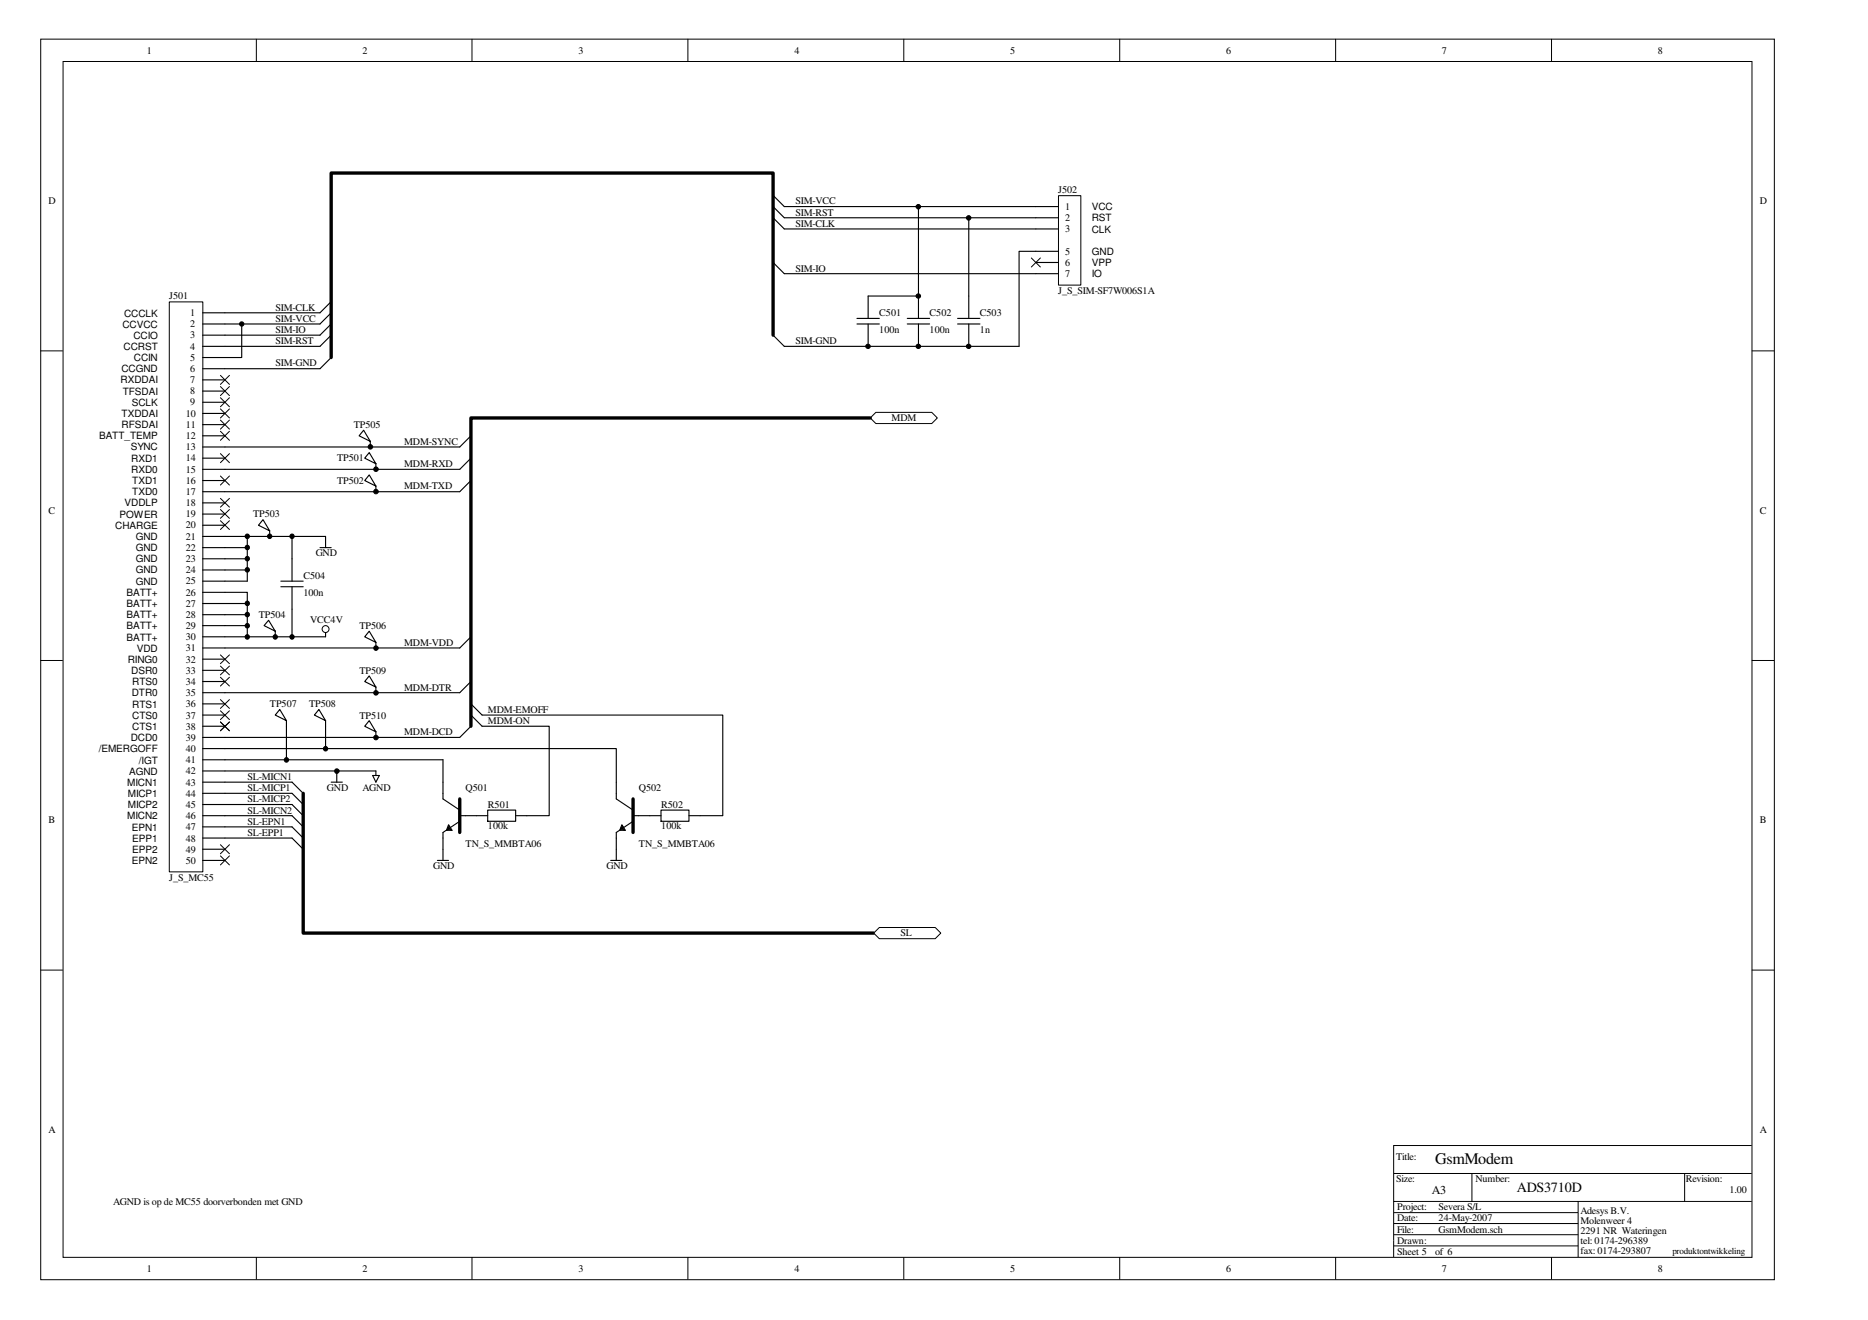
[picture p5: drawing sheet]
<svg xmlns="http://www.w3.org/2000/svg" width="297mm" height="210mm" viewBox="0 0 297 210" stroke-linecap="round" stroke-linejoin="round" font-family="sans-serif">
<g fill="none" stroke="#000" stroke-width=".16">
<path d="M6.5 6.2h275.6v197.3h-275.6zM10 9.8h268.6v190.1h-268.6zM40.8 6.2v3.5M75.1 6.2v3.5M109.4 6.2v3.5M143.7 6.2v3.5M178.1 6.2v3.5M212.4 6.2v3.5M246.7 6.2v3.5M6.4 55.8h3.6M35 59.7l1.5 1.4M36.5 59.7l-1.5 1.4"/>
<path d="M164 41l1.4 1.5M165.4 41l-1.4 1.5M278.5 55.8h3.6M35 68.6l1.5 1.4M35 79.2l1.5 1.4M35 61.5l1.5 1.4M35 63.2l1.5 1.5M35 65l1.5 1.5M35 66.8l1.5 1.4M35 72.1l1.5 1.5M35 75.7l1.5 1.4M36.5 68.6l-1.5 1.4"/>
<path d="M36.5 79.2l-1.5 1.4M36.5 61.5l-1.5 1.4M36.5 63.2l-1.5 1.5M36.5 65l-1.5 1.5M36.5 66.8l-1.5 1.4M36.5 72.1l-1.5 1.5M36.5 75.7l-1.5 1.4M35 81l1.5 1.4M35 82.8l1.5 1.4M36.5 81l-1.5 1.4M36.5 82.8l-1.5 1.4M6.4 105h3.6"/>
<path d="M278.5 105h3.6M35 134.3l1.5 1.5M35 136.1l1.5 1.4M36.5 134.3l-1.5 1.5M36.5 136.1l-1.5 1.4M6.4 154.3h3.6M278.5 154.3h3.6M40.8 199.9v3.6M75.1 199.9v3.6M109.4 199.9v3.6M143.7 199.9v3.6M178.1 199.9v3.6"/>
<path d="M212.4 199.9v3.6M221.6 198.1h29.3M221.6 196.3h29.3M221.6 194.6h29.3M221.6 186.6h56.9M221.6 192.8h29.3M234.1 186.6v4.5M246.7 199.9v3.6M250.9 191.1v8.8M267.9 186.6v4.5M278.5 191.1h-56.9v8.8M278.5 182.2h-56.9v8.9"/>
<circle cx="51.8" cy="100" r=".55"/>
</g>
<g fill="none" stroke="#000" stroke-width=".18">
<path d="M122.9 34.6l1.8 1.8h40M122.9 32.9l1.8 1.7h40M122.9 31.1l1.8 1.8h40M146 32.9v14.2h-8M154 34.6v12.5M164.7 40h-2.7v15.1M52.7 48l-1.8 1.7h-15.1M52.7 49.7l-1.8 1.8h-15.1M52.7 51.5l-1.8 1.8h-15.1M52.7 53.3l-1.8 1.8h-15.1M122.9 41.7l1.8 1.8h40M35.8 71.1h37.3"/>
<path d="M35.8 74.6h37.3M35.8 78.2h37.3M35.8 85.3h3.5v7.1h-3.5M35.8 94.2h3.5v7.1M35.8 90.6h3.5M35.8 88.9h3.5M35.8 87.1h3.5M35.8 99.5h3.5M35.8 97.7h3.5M35.8 96h3.5M39.3 85.3h12.5v1.8M50.9 87.1h1.8"/>
<path d="M35.8 103h37.3M35.8 110.2h37.3M51.8 100.6v.7h-16M35.8 124.4h10.6M35.8 126.2h10.6M35.8 131.5h10.6M35.8 133.3h10.6M35.8 120.8h34.6M59.3 123.3h1l-.5 1.1zM59.8 122.6v.7M69.6 136.8h1.7M70.4 135v1.8"/>
</g>
<path d="M122.9 53.3v-25.8h-70.2v29.4" fill="none" stroke="#000" stroke-width=".53"/>
<path d="M138.4 66.5l.9-.9h8.9l.9 .9-.9 .9h-8.9z" fill-rule="evenodd" fill="#fff"/>
<path d="M138.4 66.5l.9-.9h8.9l.9 .9-.9 .9h-8.9zM35 104.1l1.5 1.4M35 105.9l1.5 1.4M35 111.3l1.5 1.3M35 114.8l1.5 1.4M36.5 104.1l-1.5 1.4M36.5 105.9l-1.5 1.4M36.5 111.3l-1.5 1.3M36.5 114.8l-1.5 1.4" fill="none" stroke="#000" stroke-width=".16"/>
<g fill="none" stroke="#000" stroke-width=".18">
<path d="M74.9 76.4l-1.8 1.8M74.9 72.9l-1.8 1.7M74.9 69.3l-1.8 1.8M35.8 119h62.2v5.4M74.9 113.7l1.8 1.8h10.6v14.2h-3.5M74.9 111.9l1.8 1.8h38.2v16h-3.6M74.9 115.5l-1.8 1.8h-37.3M74.9 108.4l-1.8 1.8M74.9 101.3l-1.8 1.7M46.4 124.4l1.8 1.8M46.4 126.2l1.8 1.7M46.4 131.5l1.8 1.8"/>
<path d="M46.4 133.3l1.8 1.7M70.4 120.8v3.6M97.1 136.8h1.8M98 135v1.8"/>
</g>
<path d="M138.4 66.5h-63.5v49M48.2 126.2v22.2h90.7" fill="none" stroke="#000" stroke-width=".53"/>
<path d="M138.9 148.4l.9-.9h8.9l.9 .9-.9 .9h-8.9z" fill-rule="evenodd" fill="#fff"/>
<g fill="none" stroke="#000" stroke-width=".16">
<path d="M138.9 148.4l.9-.9h8.9l.9 .9-.9 .9h-8.9z"/>
<circle cx="39.3" cy="88.8" r=".35"/>
<circle cx="39.3" cy="90.6" r=".35"/>
<circle cx="39.3" cy="87.1" r=".35"/>
<circle cx="39.3" cy="95.9" r=".35"/>
<circle cx="39.3" cy="99.5" r=".35"/>
<circle cx="39.3" cy="97.7" r=".35"/>
</g>
<g fill="none" stroke="#000" stroke-width=".18">
<path d="M144.3 50.6h3.5M144.3 51.5h3.5M146 47.1v3.5M146 51.5v3.6M152.3 50.6h3.5M152.3 51.5h3.5M154 47.1v3.5M154 51.5v3.6M35.8 129.7h10.6l1.8 1.8M35.8 127.9h10.6l1.8 1.8M75.8 129.7h1.8M77.6 128.8h4.4v1.8h-4.4z"/>
<path d="M82 129.7h1.8M103.3 129.7h1.8M105.1 128.8h4.5v1.8h-4.5zM109.6 129.7h1.7"/>
</g>
<g fill="#000">
<circle cx="39.3" cy="88.8" r=".35"/>
<circle cx="39.3" cy="90.6" r=".35"/>
<circle cx="39.3" cy="87.1" r=".35"/>
<circle cx="39.3" cy="95.9" r=".35"/>
<circle cx="39.3" cy="99.5" r=".35"/>
<circle cx="39.3" cy="97.7" r=".35"/>
</g>
<path d="M27 48h5.3v90.6h-5.3z" fill="#fff"/>
<g fill="none" stroke="#000" stroke-width=".16">
<path d="M26.9 48h5.4v90.6h-5.4z"/>
<circle cx="146" cy="32.9" r=".36"/>
<circle cx="154" cy="34.6" r=".36"/>
<circle cx="38.4" cy="51.5" r=".35"/>
<circle cx="146" cy="47.1" r=".35"/>
<circle cx="146" cy="55.1" r=".35"/>
<circle cx="154" cy="55.1" r=".35"/>
</g>
<g fill="none" stroke="#000" stroke-width=".18">
<path d="M32.2 49.7h3.6M32.2 51.5h3.6M32.2 53.3h3.6M32.2 55.1h3.6M38.4 51.5v5.4h-6.2M52.7 56.9l-1.8 1.7h-18.7M122.9 53.3l1.8 1.8h37.3M32.2 60.4h3.6M32.2 62.2h3.6M32.2 64h3.6M32.2 65.7h3.6M32.2 67.5h3.6"/>
<path d="M32.2 69.3h3.6M32.2 71.1h3.6M32.2 72.9h3.6M32.2 74.6h3.6M32.2 76.4h3.6M32.2 78.2h3.6M32.2 80h3.6M32.2 81.7h3.6M32.2 83.5h3.6M32.2 85.3h3.6M32.2 87.1h3.6M32.2 88.9h3.6"/>
<path d="M32.2 90.6h3.6M32.2 92.4h3.6M32.2 94.2h3.6M32.2 96h3.6M32.2 97.7h3.6M32.2 99.5h3.6M32.2 101.3h3.6M32.2 103h3.6M32.2 104.8h3.6M32.2 106.6h3.6M32.2 108.4h3.6M32.2 110.2h3.6"/>
<path d="M32.2 111.9h3.6M32.2 113.7h3.6M32.2 115.5h3.6M32.2 117.3h3.6M32.2 119h3.6M32.2 120.8h3.6M32.2 122.6h3.6M32.2 124.4h3.6M32.2 126.2h3.6M32.2 127.9h3.6M32.2 129.7h3.6M32.2 131.5h3.6"/>
<path d="M32.2 133.3h3.6M32.2 135h3.6M32.2 136.8h3.6M70.4 124.4v2.6l2.7 1.8M71.2 131.7h.1l-.1 .2M71.3 131.1l.6 .9h-.9zM71.3 131.3l.2 .2M71.7 131.9h-.4v-.4l.4 .5M73.1 129.7h2.7M73.1 130.6l-2.7 1.8v2.6M98 124.4v2.6l2.7 1.8M98.7 131.7h.2l-.2 .2"/>
<path d="M98.9 131.1l.5 .9h-.9zM98.9 131.3l.2 .2M99.3 131.9h-.4v-.4l.4 .5M100.7 129.7h2.6M100.7 130.6l-2.7 1.8v2.6"/>
</g>
<g fill="#000">
<circle cx="146" cy="32.9" r=".36"/>
<circle cx="154" cy="34.6" r=".36"/>
<circle cx="38.4" cy="51.5" r=".35"/>
<circle cx="146" cy="47.1" r=".35"/>
<circle cx="146" cy="55.1" r=".35"/>
<circle cx="154" cy="55.1" r=".35"/>
</g>
<path d="M73.1 127v5.4M100.7 127v5.4" fill="none" stroke="#000" stroke-width=".53"/>
<path d="M168.4 31.2h3.5v14.1h-3.5z" fill="#fff"/>
<g fill="none" stroke="#000" stroke-width=".16">
<path d="M168.3 31.1h3.6v14.2h-3.6zM35 114.8l1.5 1.4M35 113l1.5 1.4M35 107.7l1.5 1.4M36.5 114.8l-1.5 1.4M36.5 113l-1.5 1.4M36.5 107.7l-1.5 1.4"/>
<circle cx="138" cy="55.1" r=".35"/>
<circle cx="58.9" cy="71.1" r=".37"/>
<circle cx="59.8" cy="74.6" r=".37"/>
<circle cx="59.8" cy="78.2" r=".37"/>
<circle cx="39.3" cy="85.3" r=".35"/>
<circle cx="42.9" cy="85.3" r=".35"/>
<circle cx="46.4" cy="85.3" r=".35"/>
<circle cx="39.3" cy="101.3" r=".35"/>
<circle cx="43.8" cy="101.3" r=".35"/>
<circle cx="46.4" cy="101.3" r=".35"/>
<circle cx="51.8" cy="119.1" r=".35"/>
<circle cx="59.8" cy="103.1" r=".37"/>
<circle cx="59.8" cy="117.3" r=".37"/>
<circle cx="59.8" cy="110.2" r=".37"/>
<circle cx="45.5" cy="120.8" r=".35"/>
<circle cx="53.6" cy="122.6" r=".37"/>
</g>
<g fill="none" stroke="#000" stroke-width=".18">
<path d="M164.7 32.9h3.6M164.7 34.6h3.6M164.7 36.4h3.6M164.7 40h3.6M136.3 50.6h3.5M136.3 51.5h3.5M138 47.1v3.5M138 51.5v3.6M164.7 41.7h3.6M164.7 43.5h3.6M57.8 68.4l1.1 1.8-1.8-.9zM58.7 75.5l1.1 1.8-1.8-.9z"/>
<path d="M58.7 72l1.1 1.7-1.8-.8zM58.9 70.2v.9M59.8 73.7v.9M59.8 77.3v.9M41.8 82.6l1.1 1.8-1.8-.9zM42.7 98.6l1.1 1.8-1.8-.9zM42.9 84.4v.9M44.7 92.4h3.5M44.7 93.3h3.5M46.4 85.3v7.1M46.4 93.3v8M43.8 100.4v.9"/>
<path d="M44.5 112.8l1 1.8-1.7-.9zM45.5 114.6v6.2M50.7 112.8l1.1 1.8-1.8-.9zM51.8 114.6v4.4M58.7 100.4l1.1 1.8-1.8-.9zM58.7 107.5l1.1 1.8-1.8-.9zM58.7 114.6l1.1 1.8-1.8-.9zM59.8 102.2v.8M59.8 109.3v.9M59.8 116.4v.9M35.8 122.6h24M52.7 124.4h1.7"/>
<path d="M53.5 122.6v1.8"/>
</g>
<g fill="#000">
<circle cx="138" cy="55.1" r=".35"/>
<circle cx="58.9" cy="71.1" r=".37"/>
<circle cx="59.8" cy="74.6" r=".37"/>
<circle cx="59.8" cy="78.2" r=".37"/>
<circle cx="39.3" cy="85.3" r=".35"/>
<circle cx="42.9" cy="85.3" r=".35"/>
<circle cx="46.4" cy="85.3" r=".35"/>
<circle cx="39.3" cy="101.3" r=".35"/>
<circle cx="43.8" cy="101.3" r=".35"/>
<circle cx="46.4" cy="101.3" r=".35"/>
<circle cx="51.8" cy="119.1" r=".35"/>
<circle cx="59.8" cy="103.1" r=".37"/>
<circle cx="59.8" cy="117.3" r=".37"/>
<circle cx="59.8" cy="110.2" r=".37"/>
<circle cx="45.5" cy="120.8" r=".35"/>
<circle cx="53.6" cy="122.6" r=".37"/>
</g>
<text font-size="2.6" x="228.2" y="185.1">GsmModem</text>
<text font-size="2.2" x="241.2" y="189.6">ADS3710D</text>
<text font-size="1.9" x="227.7" y="189.9">A3</text>
<g font-size="1.6">
<text x="23.3" y="8.5">1</text>
<text x="57.7" y="8.5">2</text>
<text x="92" y="8.5">3</text>
<text x="126.3" y="8.5">4</text>
<text x="160.7" y="8.5">5</text>
<text x="195" y="8.5">6</text>
<text x="229.3" y="8.5">7</text>
<text x="263.6" y="8.5">8</text>
<text x="7.7" y="32.5">D</text>
<text x="126.5" y="32.5">SIM-VCC</text>
<text x="126.5" y="34.3">SIM-RST</text>
<text x="168.3" y="30.7">J502</text>
<text x="169.4" y="33.4">1</text>
<text x="169.4" y="35.2">2</text>
<text x="173.6" y="33.4">VCC</text>
<text x="173.6" y="35.2">RST</text>
<text x="279.8" y="32.5">D</text>
<text x="126.5" y="36.1">SIM-CLK</text>
<text x="169.4" y="37">3</text>
<text x="169.4" y="40.5">5</text>
<text x="173.6" y="37">CLK</text>
<text x="173.6" y="40.6">GND</text>
<text x="26.9" y="47.6">J501</text>
<text x="126.5" y="43.2">SIM-IO</text>
<text x="168.3" y="46.7">J_S_SIM-SF7W006S1A</text>
<text x="169.4" y="42.3">6</text>
<text x="169.4" y="44.1">7</text>
<text x="173.6" y="42.3">VPP</text>
<text x="173.6" y="44.1">IO</text>
<text x="19.5" y="52.1">CCVCC</text>
<text x="19.7" y="50.3">CCCLK</text>
<text x="21.2" y="53.8">CCIO</text>
<text x="30.3" y="50.3">1</text>
<text x="30.3" y="52.1">2</text>
<text x="30.3" y="53.8">3</text>
<text x="43.8" y="49.4">SIM-CLK</text>
<text x="43.8" y="51.2">SIM-VCC</text>
<text x="43.8" y="52.9">SIM-IO</text>
<text x="139.8" y="50.3">C501</text>
<text x="139.8" y="52.9">100n</text>
<text x="147.8" y="50.3">C502</text>
<text x="147.8" y="52.9">100n</text>
<text x="155.8" y="50.3">C503</text>
<text x="155.8" y="52.9">1n</text>
<text x="19.3" y="59.2">CCGND</text>
<text x="19.6" y="55.6">CCRST</text>
<text x="21.3" y="57.4">CCIN</text>
<text x="30.3" y="55.6">4</text>
<text x="30.3" y="57.4">5</text>
<text x="30.3" y="59.1">6</text>
<text x="43.8" y="58.3">SIM-GND</text>
<text x="43.8" y="54.7">SIM-RST</text>
<text x="126.5" y="54.7">SIM-GND</text>
<text x="19.2" y="61">RXDDAI</text>
<text x="19.5" y="62.7">TFSDAI</text>
<text x="21" y="64.5">SCLK</text>
<text x="30.3" y="60.9">7</text>
<text x="30.3" y="62.7">8</text>
<text x="30.3" y="64.5">9</text>
<text x="15.7" y="69.8">BATT_TEMP</text>
<text x="19.3" y="66.3">TXDDAI</text>
<text x="19.3" y="68.1">RFSDAI</text>
<text x="20.8" y="71.6">SYNC</text>
<text x="29.5" y="66.3">10</text>
<text x="29.5" y="68">11</text>
<text x="29.5" y="69.8">12</text>
<text x="29.5" y="71.6">13</text>
<text x="56.3" y="68">TP505</text>
<text x="64.3" y="70.7">MDM-SYNC</text>
<text x="141.8" y="67">MDM</text>
<text x="20.9" y="73.4">RXD1</text>
<text x="20.9" y="75.2">RXD0</text>
<text x="21" y="77">TXD1</text>
<text x="29.5" y="73.4">14</text>
<text x="29.5" y="75.1">15</text>
<text x="29.5" y="76.9">16</text>
<text x="53.6" y="76.9">TP502</text>
<text x="53.6" y="73.4">TP501</text>
<text x="64.3" y="74.3">MDM-RXD</text>
<text x="64.3" y="77.8">MDM-TXD</text>
<text x="7.7" y="81.7">C</text>
<text x="19" y="82.3">POWER</text>
<text x="19.8" y="80.5">VDDLP</text>
<text x="21" y="78.7">TXD0</text>
<text x="29.5" y="78.7">17</text>
<text x="29.5" y="80.5">18</text>
<text x="29.5" y="82.3">19</text>
<text x="40.3" y="82.3">TP503</text>
<text x="279.8" y="81.7">C</text>
<text x="18.3" y="84.1">CHARGE</text>
<text x="21.6" y="85.9">GND</text>
<text x="21.6" y="87.6">GND</text>
<text x="21.6" y="89.4">GND</text>
<text x="29.5" y="84">20</text>
<text x="29.5" y="85.8">21</text>
<text x="29.5" y="87.6">22</text>
<text x="29.5" y="89.4">23</text>
<text x="50.2" y="88.5">GND</text>
<text x="20.1" y="94.7">BATT+</text>
<text x="21.6" y="91.2">GND</text>
<text x="21.6" y="93">GND</text>
<text x="29.5" y="91.1">24</text>
<text x="29.5" y="92.9">25</text>
<text x="29.5" y="94.7">26</text>
<text x="48.3" y="92">C504</text>
<text x="48.3" y="94.7">100n</text>
<text x="20.1" y="96.5">BATT+</text>
<text x="20.1" y="98.3">BATT+</text>
<text x="20.1" y="100.1">BATT+</text>
<text x="20.1" y="101.9">BATT+</text>
<text x="29.5" y="96.5">27</text>
<text x="29.5" y="98.3">28</text>
<text x="29.5" y="100">29</text>
<text x="29.5" y="101.8">30</text>
<text x="41.1" y="98.3">TP504</text>
<text x="49.3" y="99.1">VCC4V</text>
<text x="57.1" y="100">TP506</text>
<text x="20.3" y="105.4">RING0</text>
<text x="20.9" y="107.2">DSR0</text>
<text x="21.8" y="103.6">VDD</text>
<text x="29.5" y="103.6">31</text>
<text x="29.5" y="105.4">32</text>
<text x="29.5" y="107.1">33</text>
<text x="57.1" y="107.1">TP509</text>
<text x="64.3" y="102.7">MDM-VDD</text>
<text x="21" y="110.7">DTR0</text>
<text x="21" y="109">RTS0</text>
<text x="21" y="112.5">RTS1</text>
<text x="29.5" y="108.9">34</text>
<text x="29.5" y="110.7">35</text>
<text x="29.5" y="112.5">36</text>
<text x="42.9" y="112.5">TP507</text>
<text x="49.1" y="112.5">TP508</text>
<text x="64.3" y="109.8">MDM-DTR</text>
<text x="77.6" y="113.4">MDM-EMOFF</text>
<text x="15.7" y="119.6">/EMERGOFF</text>
<text x="20.8" y="117.9">DCD0</text>
<text x="21" y="114.3">CTS0</text>
<text x="21" y="116.1">CTS1</text>
<text x="29.5" y="114.3">37</text>
<text x="29.5" y="116">38</text>
<text x="29.5" y="117.8">39</text>
<text x="29.5" y="119.6">40</text>
<text x="57.1" y="114.3">TP510</text>
<text x="64.3" y="116.9">MDM-DCD</text>
<text x="77.6" y="115.1">MDM-ON</text>
<text x="20.2" y="125">MICN1</text>
<text x="20.5" y="123.2">AGND</text>
<text x="22.1" y="121.4">/IGT</text>
<text x="29.5" y="121.4">41</text>
<text x="29.5" y="123.1">42</text>
<text x="29.5" y="124.9">43</text>
<text x="39.4" y="124">SL-MICN1</text>
<text x="39.4" y="125.8">SL-MICP1</text>
<text x="52" y="125.8">GND</text>
<text x="57.7" y="125.8">AGND</text>
<text x="74" y="125.8">Q501</text>
<text x="101.6" y="125.8">Q502</text>
<text x="7.7" y="130.9">B</text>
<text x="20.2" y="130.3">MICN2</text>
<text x="20.3" y="126.7">MICP1</text>
<text x="20.3" y="128.5">MICP2</text>
<text x="29.5" y="126.7">44</text>
<text x="29.5" y="128.5">45</text>
<text x="29.5" y="130.3">46</text>
<text x="39.4" y="129.4">SL-MICN2</text>
<text x="39.4" y="127.6">SL-MICP2</text>
<text x="39.4" y="131.1">SL-EPN1</text>
<text x="77.6" y="128.5">R501</text>
<text x="77.6" y="131.8">100k</text>
<text x="105.2" y="128.5">R502</text>
<text x="105.2" y="131.8">100k</text>
<text x="279.8" y="130.9">B</text>
<text x="21" y="132.1">EPN1</text>
<text x="21" y="137.4">EPN2</text>
<text x="21" y="133.9">EPP1</text>
<text x="21" y="135.6">EPP2</text>
<text x="29.5" y="132">47</text>
<text x="29.5" y="133.8">48</text>
<text x="29.5" y="135.6">49</text>
<text x="29.5" y="137.4">50</text>
<text x="39.4" y="132.9">SL-EPP1</text>
<text x="74" y="134.7">TN_S_MMBTA06</text>
<text x="101.6" y="134.7">TN_S_MMBTA06</text>
<text x="26.9" y="140">J_S_MC55</text>
<text x="68.9" y="138.3">GND</text>
<text x="96.4" y="138.3">GND</text>
<text x="143.2" y="148.9">SL</text>
<text x="7.7" y="180.2">A</text>
<text x="222" y="184.4">Title:</text>
<text x="279.8" y="180.2">A</text>
<text x="18" y="191.6">AGND is op de MC55 doorverbonden met GND</text>
<text x="222" y="188">Size:</text>
<text x="234.6" y="188">Number:</text>
<text x="268.1" y="188">Revision:</text>
<text x="275" y="189.8">1.00</text>
<text x="222.2" y="197.8">Drawn:</text>
<text x="222.2" y="196">File:</text>
<text x="222.2" y="194.2">Date:</text>
<text x="222.2" y="192.4">Project:</text>
<text x="228.8" y="192.4">Severa S/L</text>
<text x="228.8" y="196">GsmModem.sch</text>
<text x="228.8" y="194.2">24-May-2007</text>
<text x="251.3" y="193">Adesys B.V.</text>
<text x="251.3" y="197.8">tel: 0174-296389</text>
<text x="251.3" y="194.6">Molenweer 4</text>
<text x="251.3" y="196.2">2291 NR Wateringen</text>
<text x="23.3" y="202.2">1</text>
<text x="57.7" y="202.2">2</text>
<text x="92" y="202.2">3</text>
<text x="126.3" y="202.2">4</text>
<text x="160.7" y="202.2">5</text>
<text x="195" y="202.2">6</text>
<text x="222.2" y="199.6">Sheet 5</text>
<text x="228.2" y="199.6">of 6</text>
<text x="229.3" y="202.2">7</text>
<text x="251.3" y="199.4">fax: 0174-293807</text>
<text x="263.6" y="202.2">8</text>
</g>
<text font-size="1.4" x="265.9" y="199.4">produktontwikkeling</text>
</svg>
